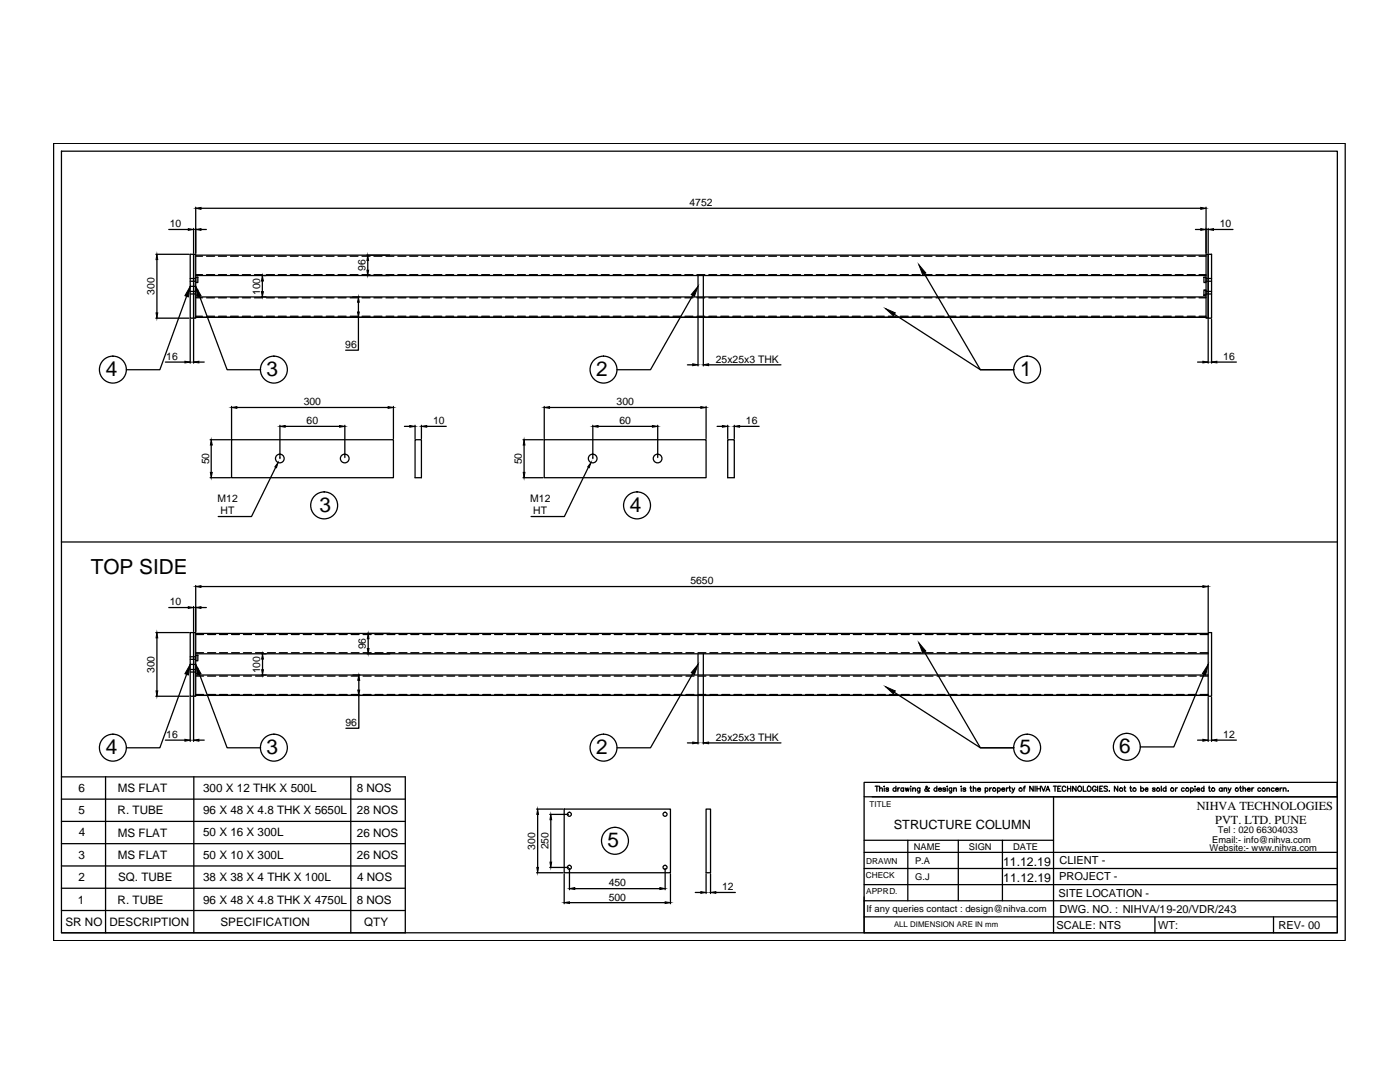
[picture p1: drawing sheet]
<svg xmlns="http://www.w3.org/2000/svg" width="279mm" height="216mm" viewBox="0 0 279 216" stroke-linecap="round" stroke-linejoin="round" font-family="sans-serif">
<!-- layer: 0 -->
<g fill="none" stroke="#000" stroke-width=".25">
<path d="M10.7 28.6h257.8v159.1h-257.8zM12.3 30.2h254.6v155.9h-254.6zM31.1 50.7h6.6M31.3 51.8v10.6M33.7 45.8h3.9M37.2 59.1l-5.3 14.7h-6.7M38 50.7h.6v12.8h-.6zM38 57.1h1.1M38 56.1h1.1M38 55.6h1.1M38 58.2h1.1M38 58.7h1.1"/>
<path d="M38.6 50.7h.5v12.8h-.5zM38.6 45.6v4.9M39.1 55.3h.4v1.1h-.4zM39.1 57.9h.4v1h-.4zM39.1 55h201.6M39.1 54.8h1.3M39.1 59.3h201.6M39.1 59.4h1.3M39.1 50.9h201.6M39.1 51.1h1.3M39.1 41.3v9.2M39.8 59.1l5.5 14.7h6.7"/>
<path d="M40.1 41.6h199.5M40.1 45.8h1.1M41.2 54.8h1.6M41.2 59.4h1.6M41.2 51.1h1.6M43.6 54.8h1.6M43.6 59.4h1.6M43.6 51.1h1.6M46 54.8h1.6M46 59.4h1.6M46 51.1h1.6M48.4 54.8h1.6"/>
<path d="M48.4 59.4h1.6M48.4 51.1h1.6M50.8 54.8h1.6M50.8 59.4h1.6M50.8 51.1h1.6M52.4 56.1v2.1M53.2 54.8h1.6M53.2 59.4h1.6M53.2 51.1h1.6M55.5 54.8h1.6M55.5 59.4h1.6M55.5 51.1h1.6"/>
<path d="M57.9 54.8h1.6M57.9 59.4h1.6M57.9 51.1h1.6M60.3 54.8h1.6M60.3 59.4h1.6M60.3 51.1h1.6M62.7 54.8h1.6M62.7 59.4h1.6M62.7 51.1h1.6M65.1 54.8h1.6M65.1 59.4h1.6M65.1 51.1h1.6"/>
<path d="M67.5 54.8h1.6M67.5 59.4h1.6M67.5 51.1h1.6M69.9 54.8h1.5M69.9 59.4h1.5M69.9 51.1h1.5M72.2 54.8h1.7M72.2 59.4h1.7M72.2 51.1h1.7M73.4 52v1.9M74.6 54.8h1.6M74.6 59.4h1.6"/>
<path d="M74.6 51.1h1.6M77 54.8h1.6M77 59.4h1.6M77 51.1h1.6M79.4 54.8h1.6M79.4 59.4h1.6M79.4 51.1h1.6M81.8 54.8h1.6M81.8 59.4h1.6M81.8 51.1h1.6M84.2 54.8h1.6M84.2 59.4h1.6"/>
<path d="M84.2 51.1h1.6M86.6 54.8h1.6M86.6 59.4h1.6M86.6 51.1h1.6M89 54.8h1.5M89 59.4h1.5M89 51.1h1.5M91.3 54.8h1.6M91.3 59.4h1.6M91.3 51.1h1.6M93.7 54.8h1.6M93.7 59.4h1.6"/>
<path d="M93.7 51.1h1.6M96.1 54.8h1.6M96.1 59.4h1.6M96.1 51.1h1.6M98.5 54.8h1.6M98.5 59.4h1.6M98.5 51.1h1.6M100.9 54.8h1.6M100.9 59.4h1.6M100.9 51.1h1.6M103.3 54.8h1.5M103.3 59.4h1.5"/>
<path d="M103.3 51.1h1.5M105.6 54.8h1.7M105.6 59.4h1.7M105.6 51.1h1.7M108.1 54.8h1.5M108.1 59.4h1.5M108.1 51.1h1.5M110.4 54.8h1.6M110.4 59.4h1.6M110.4 51.1h1.6M112.8 54.8h1.6M112.8 59.4h1.6"/>
<path d="M112.8 51.1h1.6M115.2 54.8h1.6M115.2 59.4h1.6M115.2 51.1h1.6M117.6 54.8h1.6M117.6 59.4h1.6M117.6 51.1h1.6M120 54.8h1.6M120 59.4h1.6M120 51.1h1.6M122.4 54.8h1.5M122.4 59.4h1.5"/>
<path d="M122.4 51.1h1.5M124.7 54.8h1.7M124.7 59.4h1.7M124.7 51.1h1.7M127.2 54.8h1.5M127.2 59.4h1.5M127.2 51.1h1.5M129.5 54.8h1.6M129.5 59.4h1.6M129.5 51.1h1.6M131.9 54.8h1.6M131.9 59.4h1.6"/>
<path d="M131.9 51.1h1.6M134.3 54.8h1.6M134.3 59.4h1.6M134.3 51.1h1.6M136.7 54.8h1.6M136.7 59.4h1.6M136.7 51.1h1.6M138.2 59l-8.4 14.8h-6.7M139.1 54.8h1.6M139.1 59.4h1.6M139.1 51.1h1.6M139.3 55v4.3"/>
<path d="M139.3 59.5v13.5M140.4 55v4.3M140.4 59.5v13.5M141.5 54.8h1.5M141.5 59.4h1.5M141.5 51.1h1.5M143.8 54.8h1.6M143.8 59.4h1.6M143.8 51.1h1.6M146.2 54.8h1.6M146.2 59.4h1.6M146.2 51.1h1.6"/>
<path d="M148.6 54.8h1.6M148.6 59.4h1.6M148.6 51.1h1.6M151 54.8h1.6M151 59.4h1.6M151 51.1h1.6M153.4 54.8h1.6M153.4 59.4h1.6M153.4 51.1h1.6M155.8 54.8h1.6M155.8 59.4h1.6M155.8 51.1h1.6"/>
<path d="M158.2 54.8h1.6M158.2 59.4h1.6M158.2 51.1h1.6M160.6 54.8h1.5M160.6 59.4h1.5M160.6 51.1h1.5M162.9 54.8h1.6M162.9 59.4h1.6M162.9 51.1h1.6M165.3 54.8h1.6M165.3 59.4h1.6M165.3 51.1h1.6"/>
<path d="M167.7 54.8h1.6M167.7 59.4h1.6M167.7 51.1h1.6M170.1 54.8h1.6M170.1 59.4h1.6M170.1 51.1h1.6M172.5 54.8h1.6M172.5 59.4h1.6M172.5 51.1h1.6M174.9 54.8h1.6M174.9 59.4h1.6M174.9 51.1h1.6"/>
<path d="M177.3 54.8h1.5M177.3 59.4h1.5M177.3 51.1h1.5M179.6 54.8h1.7M179.6 59.4h1.7M179.6 51.1h1.7M182 54.8h1.6M182 59.4h1.6M182 51.1h1.6M184.4 54.8h1.6M184.4 59.4h1.6M184.4 51.1h1.6"/>
<path d="M184.5 54.6l11.2 19.2h6.6h-6.6l-17.2-11.1M186.8 54.8h1.6M186.8 59.4h1.6M186.8 51.1h1.6M189.2 54.8h1.6M189.2 59.4h1.6M189.2 51.1h1.6M191.6 54.8h1.6M191.6 59.4h1.6M191.6 51.1h1.6M194 54.8h1.6M194 59.4h1.6"/>
<path d="M194 51.1h1.6M196.4 54.8h1.5M196.4 59.4h1.5M196.4 51.1h1.5M198.7 54.8h1.6M198.7 59.4h1.6M198.7 51.1h1.6M201.1 54.8h1.6M201.1 59.4h1.6M201.1 51.1h1.6M203.5 54.8h1.6M203.5 59.4h1.6"/>
<path d="M203.5 51.1h1.6M205.9 54.8h1.6M205.9 59.4h1.6M205.9 51.1h1.6M208.3 54.8h1.6M208.3 59.4h1.6M208.3 51.1h1.6M210.7 54.8h1.5M210.7 59.4h1.5M210.7 51.1h1.5M213 54.8h1.7M213 59.4h1.7"/>
<path d="M213 51.1h1.7M215.5 54.8h1.5M215.5 59.4h1.5M215.5 51.1h1.5M217.8 54.8h1.6M217.8 59.4h1.6M217.8 51.1h1.6M220.2 54.8h1.6M220.2 59.4h1.6M220.2 51.1h1.6M222.6 54.8h1.6M222.6 59.4h1.6"/>
<path d="M222.6 51.1h1.6M225 54.8h1.6M225 59.4h1.6M225 51.1h1.6M227.4 54.8h1.6M227.4 59.4h1.6M227.4 51.1h1.6M229.8 54.8h1.5M229.8 59.4h1.5M229.8 51.1h1.5M232.1 54.8h1.7M232.1 59.4h1.7"/>
<path d="M232.1 51.1h1.7M234.6 54.8h1.5M234.6 59.4h1.5M234.6 51.1h1.5M236.9 54.8h1.6M236.9 59.4h1.6M236.9 51.1h1.6M238.6 45.8h1M239.3 54.8h1.4M239.3 59.4h1.4M239.3 51.1h1.4M240.3 55.3h.4v1.1h-.4z"/>
<path d="M240.3 57.9h.4v1h-.4zM240.7 50.7h.4v12.8h-.4zM240.7 41.3v9.2M240.7 56.1h1.1M240.7 55.6h1.1M240.7 58.2h1.1M240.7 58.7h1.1M241.1 50.7h.7v12.8h-.7zM241.1 45.6v4.9M242.2 45.8h3.9M31.1 63.5h6.6M33 72.2h3.9"/>
<path d="M38 63.7v8.8M38.6 63.7v8.8M39.1 63.3h201.6M39.1 63.1h1.3M39.7 72.2h1.1M41.2 63.1h1.6M43.6 63.1h1.6M46 63.1h1.6M48.4 63.1h1.6M50.8 63.1h1.6M53.2 63.1h1.6M55.5 63.1h1.6"/>
<path d="M57.9 63.1h1.6M60.3 63.1h1.6M62.7 63.1h1.6M65.1 63.1h1.6M67.5 63.1h1.6M69.9 63.1h1.5M71.5 63.3v6.6h-2.5M71.5 60.3v2M72.2 63.1h1.7M74.6 63.1h1.6M77 63.1h1.6M79.4 63.1h1.6"/>
<path d="M81.8 63.1h1.6M84.2 63.1h1.6M86.6 63.1h1.6M89 63.1h1.5M91.3 63.1h1.6M93.7 63.1h1.6M96.1 63.1h1.6M98.5 63.1h1.6M100.9 63.1h1.6M103.3 63.1h1.5M105.6 63.1h1.7M108.1 63.1h1.5"/>
<path d="M110.4 63.1h1.6M112.8 63.1h1.6M115.2 63.1h1.6M117.6 63.1h1.6M120 63.1h1.6M122.4 63.1h1.5M124.7 63.1h1.7M127.2 63.1h1.5M129.5 63.1h1.6M131.9 63.1h1.6M134.3 63.1h1.6M136.7 63.1h1.6"/>
<path d="M137.2 72.8h1M139.1 63.1h1.6M141.4 72.8h14.5M141.5 63.1h1.5M143.8 63.1h1.6M146.2 63.1h1.6M148.6 63.1h1.6M151 63.1h1.6M153.4 63.1h1.6M155.8 63.1h1.6M158.2 63.1h1.6M160.6 63.1h1.5"/>
<path d="M162.9 63.1h1.6M165.3 63.1h1.6M167.7 63.1h1.6M170.1 63.1h1.6M172.5 63.1h1.6M174.9 63.1h1.6M177.3 63.1h1.5M179.6 63.1h1.7M182 63.1h1.6M184.4 63.1h1.6M186.8 63.1h1.6M189.2 63.1h1.6"/>
<path d="M191.6 63.1h1.6M194 63.1h1.6M196.4 63.1h1.5M198.7 63.1h1.6M201.1 63.1h1.6M203.5 63.1h1.6M205.9 63.1h1.6M208.3 63.1h1.6M210.7 63.1h1.5M213 63.1h1.7M215.5 63.1h1.5M217.8 63.1h1.6"/>
<path d="M220.2 63.1h1.6M222.6 63.1h1.6M225 63.1h1.6M227.4 63.1h1.6M229.8 63.1h1.5M232.1 63.1h1.7M234.6 63.1h1.5M236.9 63.1h1.6M239 72.2h1.1M239.3 63.1h1.4M241.1 63.7v8.8M241.8 63.7v8.8"/>
<path d="M242.9 72.2h3.8M41.9 95.3h4.1M41.9 87.7h4.1M42.1 88.8v5.5M46.2 87.7h32.3v7.6h-32.3zM46.2 81.1v6.4M47.3 81.3h30.2M55 93.2l-4.8 9.9h-6.7M55.9 91.5h.1M55.9 84.9v6.4M56.9 85.1h10.9M68.8 84.9v6.4"/>
<path d="M78.5 81.1v6.4M80.7 85.1h1.1M82.8 87.7h1.3v7.6h-1.3zM82.8 84.9v2.6M84.1 84.9v2.6M85.2 85.1h3.9M104.4 95.3h4M104.4 87.7h4M104.6 88.8v5.5M108.6 87.7h32.3v7.6h-32.3zM108.6 81.1v6.4M109.7 81.3h30.2"/>
<path d="M117.4 93.2l-4.8 9.9h-6.6M118.3 91.5h.1M118.3 84.9v6.4M119.4 85.1h10.8M131.3 84.9v6.4M140.9 81.1v6.4M143.1 85.1h1.1M145.2 87.7h1.3v7.6h-1.3zM145.2 84.9v2.6M146.5 84.9v2.6M147.6 85.1h3.9M12.3 108.1h254.6"/>
<path d="M39.1 116.8v9.2M40.1 117h200M241.1 116.8v9.2M31.1 138.9h6.6M31.1 126.2h6.6M31.3 127.3v10.6M33.7 121.2h3.9M37.2 134.6l-5.3 14.6h-6.7M38 126.2h.6v12.7h-.6zM38 139.1v8.8M38 132.6h1.1M38 131.6h1.1"/>
<path d="M38 131h1.1M38 133.6h1.1M38 134.1h1.1M38.6 126.2h.5v12.7h-.5zM38.6 121v5M38.6 139.1v8.8M39.1 130.8h.4v1.1h-.4zM39.1 133.3h.4v1.1h-.4zM39.1 130.5h202M39.1 130.2h1.5M39.1 134.7h202M39.1 134.9h1.5"/>
<path d="M39.1 138.8h202M39.1 126.4h202M39.1 126.6h1.5M39.1 138.6h1.5M39.8 134.6l5.5 14.6h6.7M40.1 121.2h1.1M41.4 130.2h1.6M41.4 134.9h1.6M41.4 126.6h1.6M41.4 138.6h1.6M43.8 130.2h1.6M43.8 134.9h1.6"/>
<path d="M43.8 126.6h1.6M43.8 138.6h1.6M46.2 130.2h1.6M46.2 134.9h1.6M46.2 126.6h1.6M46.2 138.6h1.6M48.6 130.2h1.6M48.6 134.9h1.6M48.6 126.6h1.6M48.6 138.6h1.6M51 130.2h1.6M51 134.9h1.6"/>
<path d="M51 126.6h1.6M51 138.6h1.6M52.4 131.5v2.1M53.4 130.2h1.6M53.4 134.9h1.6M53.4 126.6h1.6M53.4 138.6h1.6M55.7 130.2h1.6M55.7 134.9h1.6M55.7 126.6h1.6M55.7 138.6h1.6M58.2 130.2h1.5"/>
<path d="M58.2 134.9h1.5M58.2 126.6h1.5M58.2 138.6h1.5M60.5 130.2h1.6M60.5 134.9h1.6M60.5 126.6h1.6M60.5 138.6h1.6M62.9 130.2h1.6M62.9 134.9h1.6M62.9 126.6h1.6M62.9 138.6h1.6M65.3 130.2h1.6"/>
<path d="M65.3 134.9h1.6M65.3 126.6h1.6M65.3 138.6h1.6M67.7 130.2h1.6M67.7 134.9h1.6M67.7 126.6h1.6M67.7 138.6h1.6M70.1 130.2h1.6M70.1 134.9h1.6M70.1 126.6h1.6M70.1 138.6h1.6M71.6 138.8v6.5h-2.6"/>
<path d="M71.6 135.7v2M72.5 130.2h1.6M72.5 134.9h1.6M72.5 126.6h1.6M72.5 138.6h1.6M73.5 127.5v1.9M74.8 130.2h1.6M74.8 134.9h1.6M74.8 126.6h1.6M74.8 138.6h1.6M77.2 130.2h1.6M77.2 134.9h1.6"/>
<path d="M77.2 126.6h1.6M77.2 138.6h1.6M79.6 130.2h1.6M79.6 134.9h1.6M79.6 126.6h1.6M79.6 138.6h1.6M82 130.2h1.6M82 134.9h1.6M82 126.6h1.6M82 138.6h1.6M84.4 130.2h1.6M84.4 134.9h1.6"/>
<path d="M84.4 126.6h1.6M84.4 138.6h1.6M86.8 130.2h1.6M86.8 134.9h1.6M86.8 126.6h1.6M86.8 138.6h1.6M89.2 130.2h1.5M89.2 134.9h1.5M89.2 126.6h1.5M89.2 138.6h1.5M91.6 130.2h1.6M91.6 134.9h1.6"/>
<path d="M91.6 126.6h1.6M91.6 138.6h1.6M93.9 130.2h1.6M93.9 134.9h1.6M93.9 126.6h1.6M93.9 138.6h1.6M96.3 130.2h1.6M96.3 134.9h1.6M96.3 126.6h1.6M96.3 138.6h1.6M98.7 130.2h1.6M98.7 134.9h1.6"/>
<path d="M98.7 126.6h1.6M98.7 138.6h1.6M101.1 130.2h1.6M101.1 134.9h1.6M101.1 126.6h1.6M101.1 138.6h1.6M103.5 130.2h1.6M103.5 134.9h1.6M103.5 126.6h1.6M103.5 138.6h1.6M105.9 130.2h1.6M105.9 134.9h1.6"/>
<path d="M105.9 126.6h1.6M105.9 138.6h1.6M108.3 130.2h1.5M108.3 134.9h1.5M108.3 126.6h1.5M108.3 138.6h1.5M110.6 130.2h1.7M110.6 134.9h1.7M110.6 126.6h1.7M110.6 138.6h1.7M113 130.2h1.6M113 134.9h1.6"/>
<path d="M113 126.6h1.6M113 138.6h1.6M115.4 130.2h1.6M115.4 134.9h1.6M115.4 126.6h1.6M115.4 138.6h1.6M117.8 130.2h1.6M117.8 134.9h1.6M117.8 126.6h1.6M117.8 138.6h1.6M120.2 130.2h1.6M120.2 134.9h1.6"/>
<path d="M120.2 126.6h1.6M120.2 138.6h1.6M122.6 130.2h1.5M122.6 134.9h1.5M122.6 126.6h1.5M122.6 138.6h1.5M125 130.2h1.6M125 134.9h1.6M125 126.6h1.6M125 138.6h1.6M127.4 130.2h1.5M127.4 134.9h1.5"/>
<path d="M127.4 126.6h1.5M127.4 138.6h1.5M129.7 130.2h1.6M129.7 134.9h1.6M129.7 126.6h1.6M129.7 138.6h1.6M132.1 130.2h1.6M132.1 134.9h1.6M132.1 126.6h1.6M132.1 138.6h1.6M134.5 130.2h1.6M134.5 134.9h1.6"/>
<path d="M134.5 126.6h1.6M134.5 138.6h1.6M136.9 130.2h1.6M136.9 134.9h1.6M136.9 126.6h1.6M136.9 138.6h1.6M138.2 134.4l-8.4 14.8h-6.7M139.3 130.5v4.2M139.3 130.2h1.6M139.3 126.6h1.6M139.3 138.6h1.6M140.4 130.5v4.2"/>
<path d="M140.4 134.9v13.5M140.9 134.9h-1.6v13.5M141.7 130.2h1.5M141.7 134.9h1.5M141.7 126.6h1.5M141.7 138.6h1.5M144 130.2h1.7M144 134.9h1.7M144 126.6h1.7M144 138.6h1.7M146.5 130.2h1.5M146.5 134.9h1.5"/>
<path d="M146.5 126.6h1.5M146.5 138.6h1.5M148.8 130.2h1.6M148.8 134.9h1.6M148.8 126.6h1.6M148.8 138.6h1.6M151.2 130.2h1.6M151.2 134.9h1.6M151.2 126.6h1.6M151.2 138.6h1.6M153.6 130.2h1.6M153.6 134.9h1.6"/>
<path d="M153.6 126.6h1.6M153.6 138.6h1.6M156 130.2h1.6M156 134.9h1.6M156 126.6h1.6M156 138.6h1.6M158.4 130.2h1.6M158.4 134.9h1.6M158.4 126.6h1.6M158.4 138.6h1.6M160.8 130.2h1.6M160.8 134.9h1.6"/>
<path d="M160.8 126.6h1.6M160.8 138.6h1.6M163.1 130.2h1.6M163.1 134.9h1.6M163.1 126.6h1.6M163.1 138.6h1.6M165.6 130.2h1.5M165.6 134.9h1.5M165.6 126.6h1.5M165.6 138.6h1.5M167.9 130.2h1.6M167.9 134.9h1.6"/>
<path d="M167.9 126.6h1.6M167.9 138.6h1.6M170.3 130.2h1.6M170.3 134.9h1.6M170.3 126.6h1.6M170.3 138.6h1.6M172.7 130.2h1.6M172.7 134.9h1.6M172.7 126.6h1.6M172.7 138.6h1.6M175.1 130.2h1.6M175.1 134.9h1.6"/>
<path d="M175.1 126.6h1.6M175.1 138.6h1.6M177.5 130.2h1.6M177.5 134.9h1.6M177.5 126.6h1.6M177.5 138.6h1.6M179.9 130.2h1.6M179.9 134.9h1.6M179.9 126.6h1.6M179.9 138.6h1.6M182.2 130.2h1.6M182.2 134.9h1.6"/>
<path d="M182.2 126.6h1.6M182.2 138.6h1.6M184.5 130.1l11.2 19.1h6.6h-6.6l-17.2-11M184.6 130.2h1.6M184.6 134.9h1.6M184.6 126.6h1.6M184.6 138.6h1.6M187 130.2h1.6M187 134.9h1.6M187 126.6h1.6M187 138.6h1.6M189.4 130.2h1.6"/>
<path d="M189.4 134.9h1.6M189.4 126.6h1.6M189.4 138.6h1.6M191.8 130.2h1.6M191.8 134.9h1.6M191.8 126.6h1.6M191.8 138.6h1.6M194.2 130.2h1.6M194.2 134.9h1.6M194.2 126.6h1.6M194.2 138.6h1.6M196.6 130.2h1.5"/>
<path d="M196.6 134.9h1.5M196.6 126.6h1.5M196.6 138.6h1.5M199 130.2h1.6M199 134.9h1.6M199 126.6h1.6M199 138.6h1.6M201.3 130.2h1.6M201.3 134.9h1.6M201.3 126.6h1.6M201.3 138.6h1.6M203.7 130.2h1.6"/>
<path d="M203.7 134.9h1.6M203.7 126.6h1.6M203.7 138.6h1.6M206.1 130.2h1.6M206.1 134.9h1.6M206.1 126.6h1.6M206.1 138.6h1.6M208.5 130.2h1.6M208.5 134.9h1.6M208.5 126.6h1.6M208.5 138.6h1.6M210.9 130.2h1.6"/>
<path d="M210.9 134.9h1.6M210.9 126.6h1.6M210.9 138.6h1.6M213.3 130.2h1.6M213.3 134.9h1.6M213.3 126.6h1.6M213.3 138.6h1.6M215.7 130.2h1.5M215.7 134.9h1.5M215.7 126.6h1.5M215.7 138.6h1.5M218 130.2h1.7"/>
<path d="M218 134.9h1.7M218 126.6h1.7M218 138.6h1.7M220.4 130.2h1.6M220.4 134.9h1.6M220.4 126.6h1.6M220.4 138.6h1.6M222.8 130.2h1.6M222.8 134.9h1.6M222.8 126.6h1.6M222.8 138.6h1.6M225.2 130.2h1.6"/>
<path d="M225.2 134.9h1.6M225.2 126.6h1.6M225.2 138.6h1.6M227.6 130.2h1.6M227.6 134.9h1.6M227.6 126.6h1.6M227.6 138.6h1.6M230 130.2h1.5M230 134.9h1.5M230 126.6h1.5M230 138.6h1.5M232.4 130.2h1.6"/>
<path d="M232.4 134.9h1.6M232.4 126.6h1.6M232.4 138.6h1.6M234.8 130.2h1.5M234.8 134.9h1.5M234.8 126.6h1.5M234.8 138.6h1.5M237.1 130.2h1.6M237.1 134.9h1.6M237.1 126.6h1.6M237.1 138.6h1.6M239.5 130.2h1.6"/>
<path d="M239.5 134.9h1.6M239.5 126.6h1.6M239.5 138.6h1.6M240.3 134.5l-6 14.5h-6.7M241.1 126.2h.7v12.7h-.7zM241.1 139.1v8.8M241.8 139.1v8.8M12.3 155h68.6v31.1h-68.6M12.3 159.5h68.6M21.1 155v31.1M33 147.7h3.9M38.7 155v31.1"/>
<path d="M39.7 147.7h1.1M70 155v31.1M137.2 148.2h1M141.4 148.2h14.5M172.5 156.1h94.4v2.9h-94.4zM174.1 159h92.8M174.7 156.9h.6M175 156.9v1M175.5 157.4l.3-.2 .3 .1v.6M175.5 156.9v1M176.5 156.9v.1zM176.5 157.3v.6"/>
<path d="M177.3 157.4l-.1-.2-.3 .1v.2l.4 .1v.2l-.1 .1-.4-.1M178.8 157.4a.33 .33 0 0 0-.5-.1 .33 .33 0 0 0 0 .5 .33 .33 0 0 0 .5 0M178.8 156.9v1M179.2 157.2v.7M179.6 157.2l-.3 .1-.1 .2M180.3 157.4a.31 .31 0 0 0-.4-.1 .31 .31 0 0 0 0 .5 .31 .31 0 0 0 .4 0M180.3 157.2v.7M180.7 157.2l.2 .7 .1-.7 .3 .7 .1-.7M181.8 156.9v.1zM181.8 157.3v.6M182.1 157.4l.3-.2 .3 .1v.6M182.1 157.2v.7"/>
<path d="M183.6 157.2l-.1 .9-.3 .1M183.6 157.4a.31 .31 0 0 0-.5-.1 .31 .31 0 0 0 0 .5 .31 .31 0 0 0 .5 0M185.5 157.3l-.1-.1a.6 .6 0 0 1-.8 .6v-.3l.5-.4-.2-.2h-.1v.4l.4 .5h.3M187 157.4l-.1-.1a.34 .34 0 0 0-.5 .1 .34 .34 0 0 0 .1 .4 .34 .34 0 0 0 .5 0M187 156.9v1M187.3 157.5h.6a.33 .33 0 0 0-.5-.2 .33 .33 0 0 0 0 .5h.5M188.7 157.4v-.1h-.5v.2l.5 .1v.2l-.2 .1-.3-.1M189 156.9v.1zM189 157.3v.6M189.9 157.2v.9l-.4 .1M189.9 157.4a.31 .31 0 0 0-.4-.1 .31 .31 0 0 0 0 .5 .31 .31 0 0 0 .4 0M190.3 157.4l.3-.2 .2 .1 .1 .6"/>
<path d="M190.3 157.2v.7M191.8 156.9v.1zM191.8 157.3v.6M192.7 157.4v-.1h-.5v.2l.5 .1v.2l-.2 .1-.3-.1M193.6 157.2h.3M193.7 156.9v.8l.3 .2M194.3 157.4l.2-.2 .2 .1 .1 .6M194.3 156.9v1M195.1 157.5h.6a.33 .33 0 0 0-.5-.2 .33 .33 0 0 0 0 .5h.5M196.6 157.4a.31 .31 0 0 1 .5-.1 .31 .31 0 0 1 0 .5 .31 .31 0 0 1-.5 0M196.6 157.2v1M197.5 157.2v.7"/>
<path d="M197.9 157.2l-.4 .3M199.1 157.4a.31 .31 0 0 1 .4-.1 .31 .31 0 0 1 0 .5 .31 .31 0 0 1-.4 0M199.1 157.2v1M199.9 157.5h.6a.33 .33 0 0 0-.5-.2 .33 .33 0 0 0 .1 .5h.4M200.9 157.2v.7M201.2 157.2l-.2 .1-.1 .2M201.4 157.2h.3M201.5 156.9v.8l.2 .2M202 157.2l.3 .7 .2-.7M202.3 157.9l-.4 .3M204.2 157.2h.4M204.6 156.9h-.2v1"/>
<path d="M206.2 156.9v1l-.7-1v1M206.6 156.9v1M207 156.9v1M207 157.4h.6M207.6 156.9v1M207.8 156.9l.5 1 .3-1M208.7 157.9l.4-1 .4 1M208.9 157.6h.5M210.2 156.9h.6M210.3 159v27.1M210.6 156.9v1M211.1 157.4h.4"/>
<path d="M211.7 156.9h-.6v1h.6M212.7 157.1a.37 .37 0 0 0-.4-.2 .37 .37 0 0 0-.3 .4v.2a.37 .37 0 0 0 .3 .4 .37 .37 0 0 0 .4-.3M213 157.4h.7M213 156.9v1M213.7 156.9v1M214.7 156.9v1l-.6-1v1M215.3 156.9a.47 .47 0 0 1 .6 .5 .47 .47 0 0 1-.6 .4l-.2-.3zM216.2 156.9v1h.6M217.2 156.9a.47 .47 0 0 1 .6 .5 .47 .47 0 0 1-.7 .4l-.1-.5zM218.8 157.1a.37 .37 0 0 0-.5-.2 .37 .37 0 0 0-.3 .4v.2a.36 .36 0 0 0 .4 .4 .36 .36 0 0 0 .4-.4h-.3M219.1 156.9v1M219.5 157.4h.4"/>
<path d="M220.1 156.9h-.6v1h.6M221 157l-.2-.1h-.4v.3l.5 .3 .1 .3-.2 .1-.5-.1M221.4 157.8h.1M223.1 156.9v1l-.7-1v1M224.3 157.2h.3M224.4 156.9v.8l.3 .2M225.5 157.2h.3M225.6 156.9v.8l.3 .2M227.7 157.4a.33 .33 0 0 1 .4-.1 .33 .33 0 0 1 0 .5 .33 .33 0 0 1-.4 0M227.7 156.9v1M228.5 157.5l.6-.1a.32 .32 0 0 0-.5-.1 .32 .32 0 0 0 0 .5l.2 .1 .3-.1M230.5 157.4v-.1h-.4l-.1 .1 .5 .2v.2l-.2 .1-.3-.1"/>
<path d="M231.8 156.9v1M232.7 157.4a.33 .33 0 0 0-.5-.1 .33 .33 0 0 0 0 .5 .33 .33 0 0 0 .5 0M232.7 156.9v1M234.6 157.2v.7M235 157.2l-.3 .1-.1 .2M236.3 157.4a.31 .31 0 0 0-.4-.1 .31 .31 0 0 0 0 .5 .31 .31 0 0 0 .4 0M237.6 157.4l.1-.1a.34 .34 0 0 1 .4 .1 .34 .34 0 0 1 0 .4 .34 .34 0 0 1-.5 0M237.6 157.2v1M238.5 156.9v.1zM238.5 157.3v.6M238.8 157.5h.6a.3 .3 0 0 0-.3-.3 .3 .3 0 0 0-.3 .4l.3 .3 .3-.1M239 147.7h1.1"/>
<path d="M240.3 157.4a.31 .31 0 0 0-.5-.1 .31 .31 0 0 0 0 .5 .31 .31 0 0 0 .5 0M240.3 156.9v1M241.2 157.2h.3M241.3 156.9v.8l.3 .2M242.9 147.7h3.8M243.9 157.4a.33 .33 0 0 0-.5-.1 .33 .33 0 0 0 0 .5 .33 .33 0 0 0 .5 0M243.9 157.2v.7M244.3 157.4l.2-.2 .3 .1v.6M244.3 157.2v.7M245.1 157.2l.3 .7 .3-.7M245.4 157.9l-.3 .3M247.4 157.2h.3"/>
<path d="M247.6 156.9v.8l.2 .2M248.1 157.4l.1-.1h.3l.1 .6M248.1 156.9v1M248.9 157.5h.6a.3 .3 0 0 0-.3-.3 .3 .3 0 0 0-.3 .4l.3 .3 .3-.1M249.8 157.2v.7M250.2 157.2l-.2 .1-.2 .2M251.6 157.4a.31 .31 0 0 0-.5-.1 .31 .31 0 0 0 0 .5 .31 .31 0 0 0 .5 0M252.8 157.4l.2-.1h.3l.1 .6M252.8 157.2v.7M254.3 157.4l-.1-.1a.34 .34 0 0 0-.5 .1 .34 .34 0 0 0 .1 .4 .34 .34 0 0 0 .5 0M254.6 157.5l.5-.1a.32 .32 0 0 0-.4-.1 .32 .32 0 0 0-.1 .5l.2 .1 .3-.1M255.5 157.2v.7"/>
<path d="M255.8 157.2l-.3 .3M256.1 157.4l.3-.2 .2 .1 .1 .6M256.1 157.2v.7M257.1 157.8h.1M266.9 156.1v30h-94.4v-27.1M12.3 177.2h68.6M12.3 172.8h68.6M12.3 168.3h68.6M12.3 163.9h68.6M107.1 174.1h5.3M107.1 161.4h5.3M107.3 162.5v10.6"/>
<path d="M109.7 173.1h3.7M109.7 162.5h3.7M109.9 163.6v8.4M112.6 161.4h21.2v12.7h-21.2zM112.6 174.4v5.9M113.7 173.3v4.2M114.7 177.3h17M132.7 173.3v4.2M133.8 174.4v5.9M138.8 178.1h1.1M140.9 161.4h.9v12.7h-.9zM140.9 174.4v3.9"/>
<path d="M141.8 174.4v3.9M142.9 178.1h3.9M172.5 179.7h94.4M172.5 176.5h94.4M172.5 173.3h94.4M172.5 170.1h94.4M172.5 167.7h37.8M181.2 167.7v12M191.2 167.7v12M200.1 167.7v12M12.3 181.7h68.6M113.7 180.1h19"/>
<path d="M172.5 183h94.4M230.5 183v3.1M254.2 183v3.1"/>
<circle cx="22.5" cy="73.8" r="2.69"/>
<circle cx="54.7" cy="73.8" r="2.69"/>
<circle cx="120.4" cy="73.8" r="2.69"/>
<circle cx="205" cy="73.8" r="2.69"/>
<circle cx="55.8" cy="91.5" r=".87"/>
<circle cx="68.8" cy="91.5" r=".87"/>
<circle cx="118.3" cy="91.5" r=".87"/>
<circle cx="131.2" cy="91.5" r=".87"/>
<circle cx="64.7" cy="100.8" r="2.69"/>
<circle cx="127.1" cy="100.8" r="2.69"/>
<circle cx="22.5" cy="149.2" r="2.69"/>
<circle cx="54.7" cy="149.2" r="2.69"/>
<circle cx="120.4" cy="149.2" r="2.69"/>
<circle cx="198.4" cy="157.6" r=".35"/>
<circle cx="203.7" cy="157.6" r=".35"/>
<circle cx="205" cy="149.2" r="2.69"/>
<circle cx="223.7" cy="157.6" r=".35"/>
<circle cx="224.9" cy="149" r="2.69"/>
<circle cx="226.4" cy="157.6" r=".35"/>
<circle cx="231.1" cy="157.5" r=".34"/>
<circle cx="233.9" cy="157.6" r=".35"/>
<circle cx="236.9" cy="157.6" r=".35"/>
<circle cx="242.1" cy="157.6" r=".35"/>
<circle cx="246.8" cy="157.5" r=".34"/>
<circle cx="252.2" cy="157.6" r=".35"/>
<circle cx="113.6" cy="173.1" r=".4"/>
<circle cx="113.6" cy="162.5" r=".4"/>
<circle cx="122.7" cy="167.8" r="2.69"/>
<circle cx="132.7" cy="162.5" r=".4"/>
<circle cx="132.7" cy="173.1" r=".4"/>
</g>
<g fill="#000" stroke="#000" stroke-width=".2">
<path d="M31.3 50.7l.2 1.1h-.4zM38 57.1l-.4 2.2-.7-.3zM37.6 45.6l1 .2-1 .2zM39.1 57.1l1 1.9-.6 .2zM39.1 41.6l1-.2v.4zM39.1 45.8l1-.2v.4zM52.2 58.2h.4l-.2 1.1zM52.4 55l.2 1.1h-.4zM73.2 53.9h.4l-.2 1.1zM73.4 50.9l.2 1.1h-.4zM139.3 57.1l-.7 2-.6-.3zM183.4 52.8l1.4 1.7-.7 .3z"/>
<path d="M239.6 41.4l1.1 .2-1.1 .2zM239.6 45.6l1.1 .2-1.1 .2zM241.1 45.8l1.1-.2v.4zM31.1 62.4h.4l-.2 1.1zM36.9 72.1l1.1 .1-1.1 .2zM38.6 72.2l1.1-.1v.3zM71.5 59.3l.2 1h-.3zM71.4 62.3h.3l-.2 1zM138.2 72.6l1.1 .2-1.1 .2zM140.4 72.8l1-.2v.4zM176.7 61.6l2 .8-.4 .6zM240.1 72.1l1 .1-1 .2z"/>
<path d="M241.8 72.2l1.1-.1v.3zM42 94.3h.4l-.3 1zM42.1 87.7l.3 1.1h-.4zM46.2 81.3l1.1-.2v.4zM55.5 92.3l-.3 1-.4-.1zM55.9 85.1l1-.2v.3zM67.8 84.9l1 .2-1 .1zM77.5 81.1l1 .2-1 .2zM81.8 84.9l1 .2-1 .1zM84.1 85.1l1.1-.2v.3zM104.4 94.3h.4l-.2 1zM104.6 87.7l.2 1.1h-.4z"/>
<path d="M108.6 81.3l1.1-.2v.4zM117.9 92.3l-.3 1-.3-.1zM118.3 85.1l1.1-.2v.3zM130.2 84.9l1.1 .2-1.1 .1zM139.9 81.1l1 .2-1 .2zM144.2 84.9l1 .2-1 .1zM146.5 85.1l1.1-.2v.3zM39.1 117l1-.1v.3zM240.1 116.9l1 .1-1 .2zM31.1 137.9h.4l-.2 1zM31.3 126.2l.2 1.1h-.4zM38 132.6l-.4 2.1-.7-.3z"/>
<path d="M37.6 121.1l1 .1-1 .2zM39.1 132.6l1 1.8-.6 .3zM39.1 121.2l1-.1v.3zM52.2 133.6h.4l-.2 1.1zM52.4 130.5l.2 1h-.4zM71.6 134.7l.2 1h-.4zM71.4 137.7h.4l-.2 1.1zM73.3 129.4h.3l-.1 1.1zM73.5 126.4l.1 1.1h-.3zM139.3 132.6l-.7 2-.6-.4zM176.7 137l2 .9-.4 .6zM183.4 128.3l1.4 1.6-.7 .4z"/>
<path d="M241.1 132.6l-.5 2.1-.6-.3zM36.9 147.5l1.1 .2-1.1 .2zM38.6 147.7l1.1-.2v.4zM138.2 148.1l1.1 .1-1.1 .2zM140.4 148.2l1-.1v.3zM240.1 147.5l1 .2-1 .2zM241.8 147.7l1.1-.2v.4zM107.1 173.1h.4l-.2 1zM107.3 161.4l.2 1.1h-.4zM109.8 172h.3l-.2 1.1zM109.9 162.5l.2 1.1h-.3zM112.6 180.1l1.1-.2v.4z"/>
<path d="M113.7 177.3l1-.2v.4zM131.7 177.1l1 .2-1 .2zM132.7 179.9l1.1 .2-1.1 .2zM139.9 177.9l1 .2-1 .2zM141.8 178.1l1.1-.2v.4z"/>
</g>
<g font-size="4.1">
<text x="21.1" y="75.1">4</text>
<text x="53.2" y="75">3</text>
<text x="119" y="75.1">2</text>
<text x="203.6" y="75.1">1</text>
<text x="63.7" y="102.1">3</text>
<text x="125.7" y="102.1">4</text>
<text x="18.1" y="114.6">TOP SIDE</text>
<text x="21.1" y="150.5">4</text>
<text x="53.2" y="150.5">3</text>
<text x="119" y="150.5">2</text>
<text x="203.5" y="150.5">5</text>
<text x="223.4" y="150.3">6</text>
<text x="121.2" y="169.1">5</text>
</g>
<g font-size="2.5">
<text x="238.8" y="161.6">NIHVA TECHNOLOGIES</text>
<text x="178.4" y="165.3">STRUCTURE COLUMN</text>
<text x="242.5" y="164.4">PVT. LTD. PUNE</text>
<text x="200.2" y="172.8">11.12.19</text>
<text x="200.2" y="176.1">11.12.19</text>
</g>
<g font-size="2.3">
<text x="15.6" y="158">6</text>
<text x="23.5" y="158.1">MS FLAT</text>
<text x="40.5" y="158">300 X 12 THK X 500L</text>
<text x="71.2" y="158.1">8 NOS</text>
<text x="15.6" y="162.5">5</text>
<text x="15.7" y="166.9">4</text>
<text x="23.5" y="162.5">R. TUBE</text>
<text x="23.5" y="166.9">MS FLAT</text>
<text x="40.5" y="166.9">50 X 16 X 300L</text>
<text x="40.5" y="162.5">96 X 48 X 4.8 THK X 5650L</text>
<text x="71.2" y="166.9">26 NOS</text>
<text x="71.2" y="162.5">28 NOS</text>
<text x="15.6" y="171.4">3</text>
<text x="23.5" y="171.4">MS FLAT</text>
<text x="40.5" y="171.4">50 X 10 X 300L</text>
<text x="71.2" y="171.4">26 NOS</text>
<text x="15.7" y="175.8">2</text>
<text x="23.6" y="175.8">SQ. TUBE</text>
<text x="40.5" y="175.8">38 X 38 X 4 THK X 100L</text>
<text x="71.3" y="175.8">4 NOS</text>
<text x="13.1" y="184.7">SR NO</text>
<text x="15.5" y="180.3">1</text>
<text x="21.8" y="184.7">DESCRIPTION</text>
<text x="23.5" y="180.3">R. TUBE</text>
<text x="40.5" y="180.3">96 X 48 X 4.8 THK X 4750L</text>
<text x="44" y="184.7">SPECIFICATION</text>
<text x="71.2" y="180.3">8 NOS</text>
<text x="72.7" y="184.7">QTY</text>
</g>
<g font-size="2.2">
<text x="211.4" y="172.5">CLIENT -</text>
<text x="211.3" y="178.9">SITE LOCATION -</text>
<text x="211.4" y="175.7">PROJECT -</text>
<text x="210.8" y="185.3">SCALE: NTS</text>
<text x="211.4" y="182.1">DWG. NO. : NIHVA/19-20/VDR/243</text>
<text x="231.1" y="185.3">WT:</text>
<text x="255.2" y="185.3">REV- 00</text>
</g>
<g font-size="2.1">
<text x="137.6" y="41.1">4752</text>
<text x="33.9" y="45.3">10</text>
<text x="243.4" y="45.3">10</text>
<text x="30.8" y="58.8" transform="rotate(-90 30.8 58.8)">300</text>
<text x="51.9" y="58.9" transform="rotate(-90 51.9 58.9)">100</text>
<text x="72.9" y="54.1" transform="rotate(-90 72.9 54.1)">96</text>
<text x="33.2" y="71.8">16</text>
<text x="68.9" y="69.4">96</text>
<text x="244.1" y="71.8">16</text>
<text x="142.9" y="72.3">25x25x3 THK</text>
<text x="60.6" y="80.8">300</text>
<text x="123" y="80.8">300</text>
<text x="61.2" y="84.6">60</text>
<text x="86.4" y="84.6">10</text>
<text x="123.6" y="84.6">60</text>
<text x="148.9" y="84.6">16</text>
<text x="41.7" y="92.7" transform="rotate(-90 41.7 92.7)">50</text>
<text x="104.1" y="92.7" transform="rotate(-90 104.1 92.7)">50</text>
<text x="43.4" y="100.1">M12</text>
<text x="105.8" y="100.1">M12</text>
<text x="44" y="102.6">HT</text>
<text x="106.4" y="102.6">HT</text>
<text x="137.8" y="116.6">5650</text>
<text x="33.9" y="120.8">10</text>
<text x="73" y="129.6" transform="rotate(-90 73 129.6)">96</text>
<text x="30.8" y="134.3" transform="rotate(-90 30.8 134.3)">300</text>
<text x="51.9" y="134.4" transform="rotate(-90 51.9 134.4)">100</text>
<text x="33.2" y="147.3">16</text>
<text x="68.9" y="144.9">96</text>
<text x="142.9" y="147.8">25x25x3 THK</text>
<text x="244.1" y="147.3">12</text>
<text x="106.8" y="169.5" transform="rotate(-90 106.8 169.5)">300</text>
<text x="109.5" y="169.5" transform="rotate(-90 109.5 169.5)">250</text>
<text x="121.5" y="179.7">500</text>
<text x="121.5" y="176.9">450</text>
<text x="144.1" y="177.7">12</text>
</g>
<g font-size="1.9">
<text x="243" y="166.3">Tel : 020 66304033</text>
<text x="182.4" y="169.6">NAME</text>
<text x="182.6" y="172.4">P.A</text>
<text x="193.4" y="169.6">SIGN</text>
<text x="202.2" y="169.6">DATE</text>
<text x="241.4" y="169.9">Website:- www.nihva.com</text>
<text x="241.9" y="168.2">Email:- info@nihva.com</text>
<text x="182.7" y="175.6">G.J</text>
<text x="173" y="181.9">If any queries contact : design@nihva.com</text>
</g>
<g font-size="1.7">
<text x="172.9" y="172.4">DRAWN</text>
<text x="172.8" y="175.2">CHECK</text>
<text x="172.9" y="178.4">APPRD.</text>
</g>
<g font-size="1.6">
<text x="173.6" y="161.1">TITLE</text>
<text x="178.4" y="185.1">ALL DIMENSION ARE IN mm</text>
</g>
</svg>
